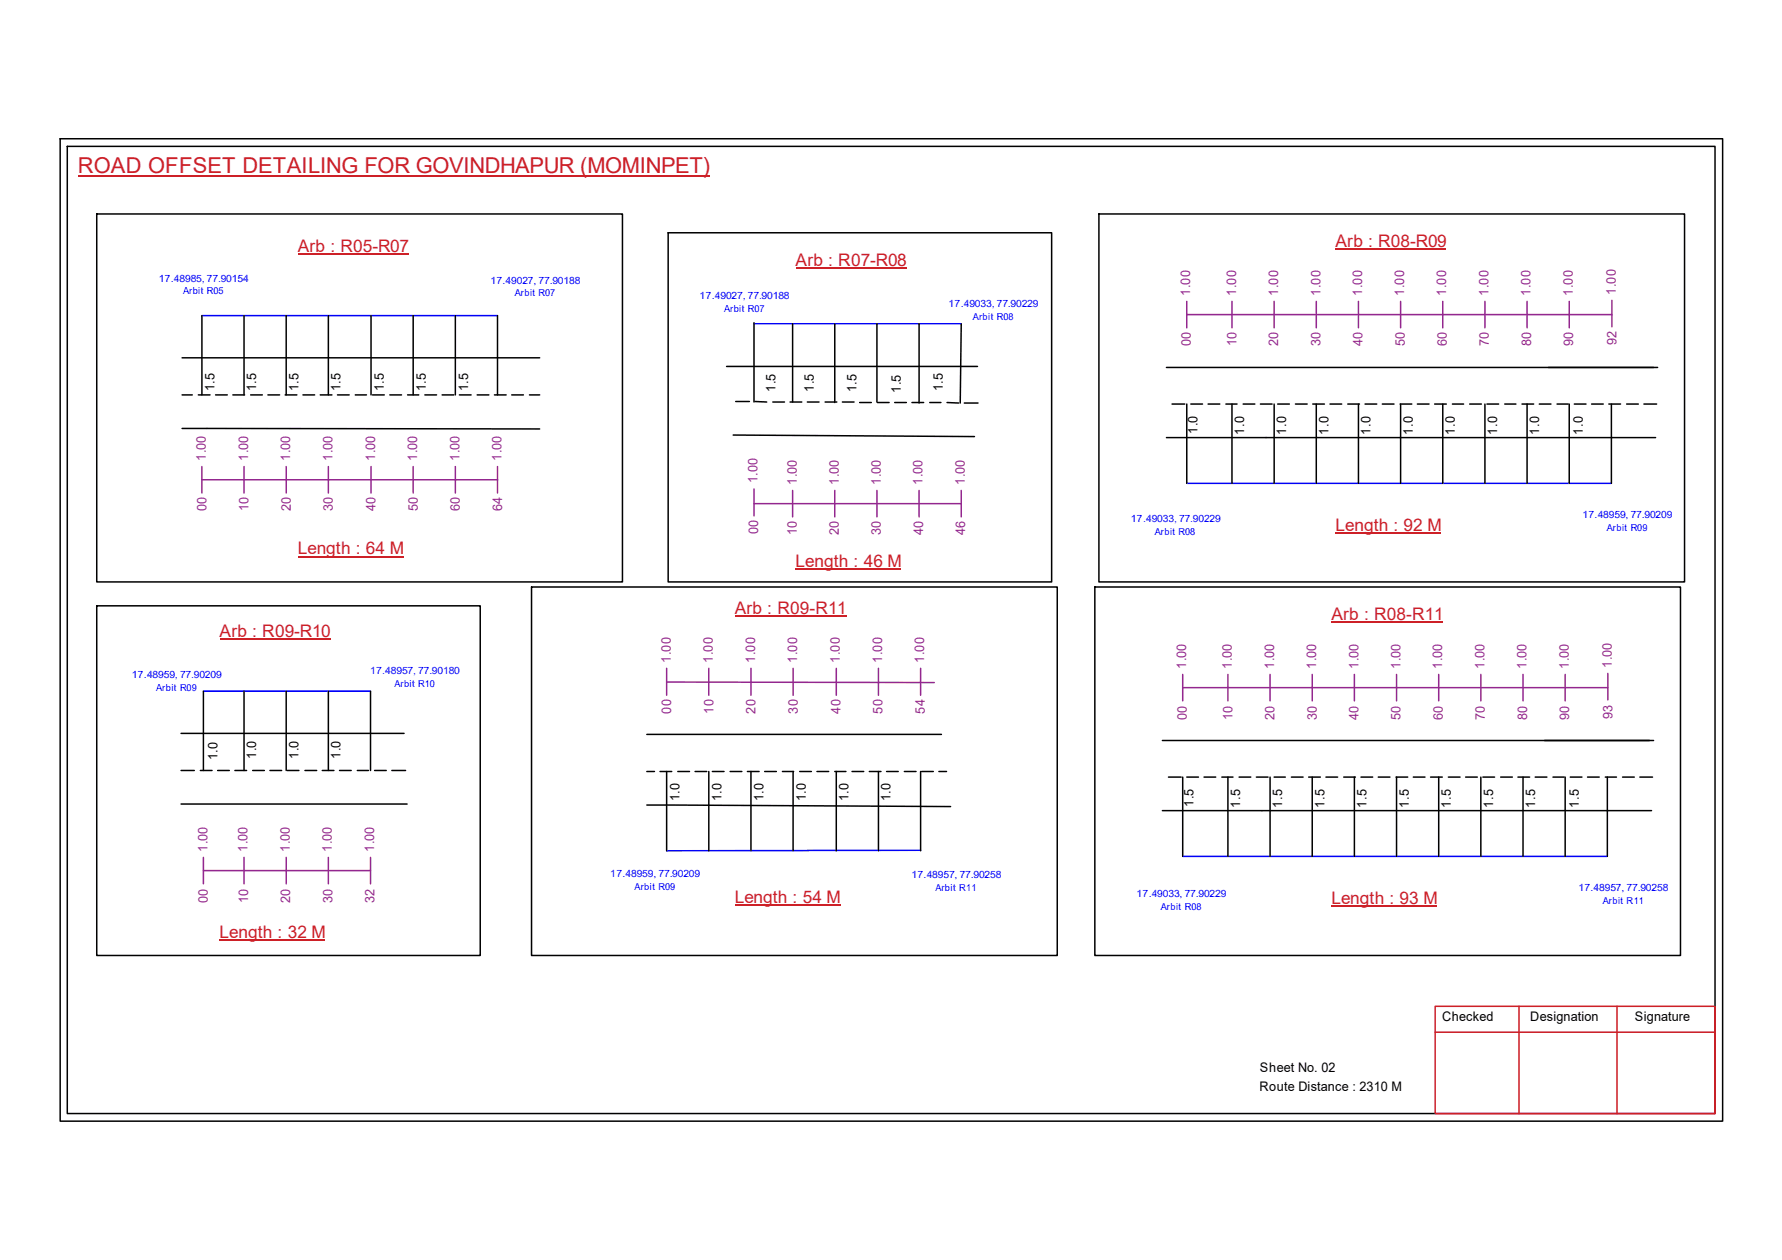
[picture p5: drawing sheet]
<svg xmlns="http://www.w3.org/2000/svg" width="297mm" height="210mm" viewBox="0 0 297 210" stroke-linecap="round" stroke-linejoin="round" font-family="sans-serif">
<g fill="none" stroke="#000" stroke-width=".25">
<path d="M10 23.1h277.1v163.7h-277.1zM11.2 24.4h274.7v161.1h-274.7zM16.1 35.6h87.7v61.3h-87.7zM111.4 38.8h63.9v58.1h-63.9zM183.2 35.6h97.6v61.3h-97.6zM30.3 59.6h59.7M33.7 52.6v13.2M40.7 52.6v13.2M47.7 52.6v13.2M54.7 52.6v13.2M61.8 52.6v13.2M68.9 52.6v13.2"/>
<path d="M75.9 52.6v13.2M82.9 52.6v13.2M125.7 53.8v13.2M132.1 53.9v13.1M139.1 53.9v13.2M146.2 53.9v13.1M153.2 53.9v13.2M160.2 53.9l-.1 13.2M30.3 71.4l59.7 .1M30.3 65.8h1.7M33.1 65.8h1.9M35.9 65.8h2"/>
<path d="M38.8 65.8h2M41.8 65.8h1.9M44.7 65.8h1.9M47.5 65.8h2M50.5 65.8h1.9M53.4 65.8h1.9M56.3 65.8h1.9M59.2 65.8h1.9M62.1 65.8h1.9M65 65.8h1.9M67.9 65.8h1.9M70.8 65.8h2"/>
<path d="M73.7 65.8h1.9M76.6 65.8h1.9M79.5 65.8h2M82.4 65.8h2M85.3 65.8h1.9M88.3 65.8h1.7M121.1 61h41.8M122.2 72.5l40.2 .2M122.6 66.9h2.3M125.9 66.9l1.9 .1M128.8 67h2M131.7 67h1.9"/>
<path d="M134.6 67h1.9M137.5 67h2M140.4 67h2M143.3 67.1h1.9M146.3 67.1h1.9M149.1 67.1h2M152 67.1h2M155 67.1h1.8M157.9 67.1h1.9M160.7 67.1h2.3M194.4 61.2h81.9M194.4 72.9h81.6"/>
<path d="M195.4 67.3h2.1M197.8 67.3v13.2M198.5 67.3h1.9M201.4 67.3h1.9M204.3 67.3h1.9M205.4 67.3v13.2M207.2 67.3h2M210.1 67.3h1.9M212.4 67.3v13.2M213 67.3h1.9M215.9 67.3h2M218.8 67.3h2"/>
<path d="M219.4 67.3v13.2M221.7 67.3h1.9M224.7 67.3h1.9M226.4 67.3v13.2M227.5 67.3h2M230.4 67.3h2M233.4 67.3h1.9M233.5 67.3v13.2M236.3 67.3h1.9M239.1 67.3h2M240.5 67.3v13.2M242.1 67.3h1.9"/>
<path d="M245 67.3h1.9M247.5 67.3v13.2M247.9 67.3h1.9M250.8 67.3h1.9M253.7 67.3h1.9M254.5 67.3v13.2M256.6 67.3h1.9M259.5 67.3h1.9M261.6 67.3v13.2M262.4 67.3h2M265.3 67.3h1.9M268.2 67.3h1.9"/>
<path d="M268.6 67.3v13.2M271.1 67.3h2M274 67.3h2.1M88.6 97.8h87.6v61.4h-87.6zM182.5 97.8h97.6v61.4h-97.6zM16.1 100.9h63.9v58.3h-63.9zM33.9 115.1v13.3M40.7 115.1v13.3M47.7 115.1v13.3M54.7 115.1v13.3M61.8 115.1v13.3M30.2 122.2h37.1"/>
<path d="M30.2 133.9h37.7M30.2 128.4h2.2M33.4 128.4h1.9M36.3 128.4h1.9M39.2 128.4h1.9M42.1 128.4h2M45 128.4h1.9M47.9 128.4h1.9M50.8 128.4h2M53.7 128.4h2M56.6 128.4h1.9M59.6 128.4h1.8"/>
<path d="M62.4 128.4h2M65.3 128.4h2.3M107.8 134.1l50.7 .3M107.8 128.5h1.3M107.8 122.3h49.1M110 128.5h2M111.1 128.5v13.2M113 128.5h1.9M115.9 128.5h1.9M118.1 128.5v13.2M118.7 128.5h2M121.7 128.5h2"/>
<path d="M124.6 128.5h1.9M125.2 128.5v13.2M127.5 128.5h1.9M130.4 128.5h1.9M132.2 128.5v13.2M133.3 128.5h2M136.2 128.5h1.9M139.1 128.5h1.9M139.4 128.5v13.2M142 128.5h2M144.9 128.5h2M146.4 128.5v13.2"/>
<path d="M147.8 128.5h1.9M150.7 128.5h2M153.5 128.5v13.2M153.6 128.5h2M156.5 128.5h1.3M193.8 123.4h81.8M193.8 135h81.5M194.8 129.5h2.1M197.1 129.5v13.2M197.8 129.5h2M200.7 129.5h1.9M203.7 129.5h1.8"/>
<path d="M204.7 129.5v13.2M206.5 129.5h2M209.4 129.5h2M211.7 129.5v13.2M212.4 129.5h1.8M215.3 129.5h1.9M218.1 129.5h2M218.7 129.5v13.2M221 129.5h2M224 129.5h1.9M225.8 129.5v13.2M226.9 129.5h1.9"/>
<path d="M229.7 129.5h2M232.7 129.5h2M232.8 129.5v13.2M235.6 129.5h1.9M238.5 129.5h1.9M239.8 129.5v13.2M241.4 129.5h2M244.3 129.5h1.9M246.8 129.5v13.2M247.2 129.5h1.9M250.1 129.5h2M253 129.5h2"/>
<path d="M253.9 129.5v13.2M255.9 129.5h1.9M258.9 129.5h1.8M260.9 129.5v13.2M261.7 129.5h2M264.6 129.5h2M267.6 129.5h1.8M267.9 129.5v13.2M270.5 129.5h1.9M273.3 129.5h2.2"/>
</g>
<path d="M239.2 167.6h46.7v17.9h-46.7zM239.2 172h46.7M253.2 167.6v17.9M269.5 167.6v17.9" fill="none" stroke="#cc1f26" stroke-width=".25"/>
<path d="M13 29.3h105.3" fill="none" stroke="#cd2027" stroke-width=".25"/>
<path d="M33.7 52.6h49.2M125.7 53.9h34.5M197.8 80.5h70.8M33.9 115.1h27.9M153.5 141.6l-42.4 .1M197.1 142.7h70.8" fill="none" stroke="#00f" stroke-width=".25"/>
<g fill="none" stroke="#93278f" stroke-width=".25">
<path d="M197.8 52.4h70.9M197.8 50.2v4.4M205.4 50.2v4.4M212.4 50.2v4.4M219.4 50.2v4.4M226.4 50.2v4.4M233.5 50.2v4.4M240.5 50.2v4.4M247.5 50.2v4.4M254.5 50.2v4.4M261.6 50.2v4.4M268.7 50v4.4"/>
<path d="M33.7 79.9h49.2M33.7 77.7v4.4M40.7 77.7v4.4M47.7 77.7v4.4M54.7 77.7v4.4M61.8 77.7v4.4M68.9 77.7v4.4M75.9 77.7v4.4M82.9 77.7v4.4M125.7 83.9h34.5M125.7 81.4v4.5M132.1 81.7v4.4"/>
<path d="M139.1 81.7v4.4M146.2 81.7v4.4M153.2 81.7v4.4M160.2 81.7v4.4M111.1 113.6l44.6 .1M111.1 111.3v4.5M118.1 111.3v4.5M125.2 111.3v4.5M132.2 111.3v4.5M139.4 111.3v4.5M146.4 111.3v4.5M153.5 111.3v4.5"/>
<path d="M197.1 114.6h70.9M197.1 112.4v4.4M204.7 112.4v4.4M211.7 112.4v4.4M218.7 112.4v4.4M225.8 112.4v4.4M232.8 112.4v4.4M239.8 112.4v4.4M246.8 112.4v4.4M253.9 112.4v4.4M260.9 112.4v4.4M268 112.2v4.4"/>
<path d="M33.9 145h27.9M33.9 142.8v4.4M40.7 142.8v4.4M47.7 142.8v4.4M54.7 142.8v4.4M61.8 142.8v4.4"/>
</g>
<path d="M49.7 42.3h18.4M132.6 44.7h18.5M222.6 41.5h18.5M49.7 92.7h17.6M132.6 94.8h17.6M222.6 88.7h17.6M36.6 106.5h18.5M122.5 102.7h18.6M222 103.6h18.6M36.6 156.6h17.6M122.5 150.7h17.6M222 151h17.6" fill="none" stroke="#cd2027" stroke-width=".17"/>
<text font-size="3.6" fill="#cd2027" x="13" y="28.9">ROAD OFFSET DETAILING FOR GOVINDHAPUR (MOMINPET)</text>
<g font-size="2.9" fill="#cd2027">
<text x="49.7" y="42">Arb : R05-R07</text>
<text x="222.6" y="41.1">Arb : R08-R09</text>
<text x="132.6" y="44.4">Arb : R07-R08</text>
<text x="222.6" y="88.4">Length : 92 M</text>
<text x="49.7" y="92.4">Length : 64 M</text>
<text x="132.6" y="94.5">Length : 46 M</text>
<text x="36.6" y="106.2">Arb : R09-R10</text>
<text x="122.5" y="102.4">Arb : R09-R11</text>
<text x="221.9" y="103.3">Arb : R08-R11</text>
<text x="122.5" y="150.4">Length : 54 M</text>
<text x="222" y="150.6">Length : 93 M</text>
<text x="36.6" y="156.3">Length : 32 M</text>
</g>
<g font-size="2.2" fill="#93278f">
<text x="198.4" y="49.3" transform="rotate(-90 198.4 49.3)">1.00</text>
<text x="206" y="49.3" transform="rotate(-90 206 49.3)">1.00</text>
<text x="213.1" y="49.3" transform="rotate(-90 213.1 49.3)">1.00</text>
<text x="220.1" y="49.3" transform="rotate(-90 220.1 49.3)">1.00</text>
<text x="227" y="49.3" transform="rotate(-90 227 49.3)">1.00</text>
<text x="234.1" y="49.3" transform="rotate(-90 234.1 49.3)">1.00</text>
<text x="241.1" y="49.3" transform="rotate(-90 241.1 49.3)">1.00</text>
<text x="248.1" y="49.3" transform="rotate(-90 248.1 49.3)">1.00</text>
<text x="255.1" y="49.3" transform="rotate(-90 255.1 49.3)">1.00</text>
<text x="262.2" y="49.3" transform="rotate(-90 262.2 49.3)">1.00</text>
<text x="269.4" y="49.1" transform="rotate(-90 269.4 49.1)">1.00</text>
<text x="198.5" y="57.7" transform="rotate(-90 198.5 57.7)">00</text>
<text x="206.1" y="57.7" transform="rotate(-90 206.1 57.7)">10</text>
<text x="213.1" y="57.7" transform="rotate(-90 213.1 57.7)">20</text>
<text x="220.1" y="57.7" transform="rotate(-90 220.1 57.7)">30</text>
<text x="227.1" y="57.7" transform="rotate(-90 227.1 57.7)">40</text>
<text x="234.1" y="57.7" transform="rotate(-90 234.1 57.7)">50</text>
<text x="241.2" y="57.7" transform="rotate(-90 241.2 57.7)">60</text>
<text x="248.2" y="57.7" transform="rotate(-90 248.2 57.7)">70</text>
<text x="255.2" y="57.7" transform="rotate(-90 255.2 57.7)">80</text>
<text x="262.3" y="57.7" transform="rotate(-90 262.3 57.7)">90</text>
<text x="269.4" y="57.5" transform="rotate(-90 269.4 57.5)">92</text>
<text x="34.3" y="76.8" transform="rotate(-90 34.3 76.8)">1.00</text>
<text x="41.4" y="76.8" transform="rotate(-90 41.4 76.8)">1.00</text>
<text x="48.4" y="76.8" transform="rotate(-90 48.4 76.8)">1.00</text>
<text x="55.4" y="76.8" transform="rotate(-90 55.4 76.8)">1.00</text>
<text x="62.5" y="76.8" transform="rotate(-90 62.5 76.8)">1.00</text>
<text x="69.6" y="76.8" transform="rotate(-90 69.6 76.8)">1.00</text>
<text x="76.6" y="76.8" transform="rotate(-90 76.6 76.8)">1.00</text>
<text x="83.6" y="76.8" transform="rotate(-90 83.6 76.8)">1.00</text>
<text x="126.3" y="80.5" transform="rotate(-90 126.3 80.5)">1.00</text>
<text x="132.8" y="80.8" transform="rotate(-90 132.8 80.8)">1.00</text>
<text x="139.8" y="80.8" transform="rotate(-90 139.8 80.8)">1.00</text>
<text x="146.9" y="80.8" transform="rotate(-90 146.9 80.8)">1.00</text>
<text x="153.8" y="80.8" transform="rotate(-90 153.8 80.8)">1.00</text>
<text x="160.8" y="80.8" transform="rotate(-90 160.8 80.8)">1.00</text>
<text x="34.4" y="85.2" transform="rotate(-90 34.4 85.2)">00</text>
<text x="41.4" y="85.2" transform="rotate(-90 41.4 85.2)">10</text>
<text x="48.5" y="85.2" transform="rotate(-90 48.5 85.2)">20</text>
<text x="55.5" y="85.2" transform="rotate(-90 55.5 85.2)">30</text>
<text x="62.6" y="85.2" transform="rotate(-90 62.6 85.2)">40</text>
<text x="69.6" y="85.2" transform="rotate(-90 69.6 85.2)">50</text>
<text x="76.7" y="85.2" transform="rotate(-90 76.7 85.2)">60</text>
<text x="83.7" y="85.2" transform="rotate(-90 83.7 85.2)">64</text>
<text x="126.4" y="89" transform="rotate(-90 126.4 89)">00</text>
<text x="132.8" y="89.2" transform="rotate(-90 132.8 89.2)">10</text>
<text x="139.8" y="89.2" transform="rotate(-90 139.8 89.2)">20</text>
<text x="146.9" y="89.2" transform="rotate(-90 146.9 89.2)">30</text>
<text x="153.9" y="89.2" transform="rotate(-90 153.9 89.2)">40</text>
<text x="160.9" y="89.2" transform="rotate(-90 160.9 89.2)">46</text>
<text x="111.8" y="110.4" transform="rotate(-90 111.8 110.4)">1.00</text>
<text x="118.8" y="110.4" transform="rotate(-90 118.8 110.4)">1.00</text>
<text x="125.9" y="110.4" transform="rotate(-90 125.9 110.4)">1.00</text>
<text x="132.9" y="110.4" transform="rotate(-90 132.9 110.4)">1.00</text>
<text x="140" y="110.4" transform="rotate(-90 140 110.4)">1.00</text>
<text x="147" y="110.4" transform="rotate(-90 147 110.4)">1.00</text>
<text x="154" y="110.4" transform="rotate(-90 154 110.4)">1.00</text>
<text x="197.7" y="111.4" transform="rotate(-90 197.7 111.4)">1.00</text>
<text x="205.4" y="111.4" transform="rotate(-90 205.4 111.4)">1.00</text>
<text x="212.4" y="111.4" transform="rotate(-90 212.4 111.4)">1.00</text>
<text x="219.4" y="111.4" transform="rotate(-90 219.4 111.4)">1.00</text>
<text x="226.4" y="111.4" transform="rotate(-90 226.4 111.4)">1.00</text>
<text x="233.5" y="111.4" transform="rotate(-90 233.5 111.4)">1.00</text>
<text x="240.4" y="111.4" transform="rotate(-90 240.4 111.4)">1.00</text>
<text x="247.4" y="111.4" transform="rotate(-90 247.4 111.4)">1.00</text>
<text x="254.5" y="111.4" transform="rotate(-90 254.5 111.4)">1.00</text>
<text x="261.5" y="111.4" transform="rotate(-90 261.5 111.4)">1.00</text>
<text x="268.7" y="111.3" transform="rotate(-90 268.7 111.3)">1.00</text>
<text x="111.9" y="118.9" transform="rotate(-90 111.9 118.9)">00</text>
<text x="118.9" y="118.9" transform="rotate(-90 118.9 118.9)">10</text>
<text x="125.9" y="118.9" transform="rotate(-90 125.9 118.9)">20</text>
<text x="133" y="118.9" transform="rotate(-90 133 118.9)">30</text>
<text x="140.1" y="118.9" transform="rotate(-90 140.1 118.9)">40</text>
<text x="147.1" y="118.9" transform="rotate(-90 147.1 118.9)">50</text>
<text x="154.1" y="118.9" transform="rotate(-90 154.1 118.9)">54</text>
<text x="197.8" y="119.9" transform="rotate(-90 197.8 119.9)">00</text>
<text x="205.4" y="119.9" transform="rotate(-90 205.4 119.9)">10</text>
<text x="212.5" y="119.9" transform="rotate(-90 212.5 119.9)">20</text>
<text x="219.5" y="119.9" transform="rotate(-90 219.5 119.9)">30</text>
<text x="226.4" y="119.9" transform="rotate(-90 226.4 119.9)">40</text>
<text x="233.5" y="119.9" transform="rotate(-90 233.5 119.9)">50</text>
<text x="240.5" y="119.9" transform="rotate(-90 240.5 119.9)">60</text>
<text x="247.5" y="119.9" transform="rotate(-90 247.5 119.9)">70</text>
<text x="254.5" y="119.9" transform="rotate(-90 254.5 119.9)">80</text>
<text x="261.6" y="119.9" transform="rotate(-90 261.6 119.9)">90</text>
<text x="268.8" y="119.7" transform="rotate(-90 268.8 119.7)">93</text>
<text x="34.6" y="141.9" transform="rotate(-90 34.6 141.9)">1.00</text>
<text x="41.3" y="141.9" transform="rotate(-90 41.3 141.9)">1.00</text>
<text x="48.3" y="141.9" transform="rotate(-90 48.3 141.9)">1.00</text>
<text x="55.3" y="141.9" transform="rotate(-90 55.3 141.9)">1.00</text>
<text x="62.4" y="141.9" transform="rotate(-90 62.4 141.9)">1.00</text>
<text x="34.7" y="150.4" transform="rotate(-90 34.7 150.4)">00</text>
<text x="41.4" y="150.4" transform="rotate(-90 41.4 150.4)">10</text>
<text x="48.4" y="150.4" transform="rotate(-90 48.4 150.4)">20</text>
<text x="55.4" y="150.4" transform="rotate(-90 55.4 150.4)">30</text>
<text x="62.4" y="150.4" transform="rotate(-90 62.4 150.4)">32</text>
</g>
<g font-size="2.2">
<text x="35.8" y="65.2" transform="rotate(-90 35.8 65.2)">1.5</text>
<text x="42.7" y="65.2" transform="rotate(-90 42.7 65.2)">1.5</text>
<text x="49.7" y="65.2" transform="rotate(-90 49.7 65.2)">1.5</text>
<text x="56.8" y="65.2" transform="rotate(-90 56.8 65.2)">1.5</text>
<text x="64" y="65.2" transform="rotate(-90 64 65.2)">1.5</text>
<text x="71" y="65.2" transform="rotate(-90 71 65.2)">1.5</text>
<text x="78" y="65.2" transform="rotate(-90 78 65.2)">1.5</text>
<text x="129.2" y="65.3" transform="rotate(-90 129.2 65.3)">1.5</text>
<text x="135.7" y="65.3" transform="rotate(-90 135.7 65.3)">1.5</text>
<text x="142.8" y="65.4" transform="rotate(-90 142.8 65.4)">1.5</text>
<text x="150.2" y="65.4" transform="rotate(-90 150.2 65.4)">1.5</text>
<text x="157.2" y="65.2" transform="rotate(-90 157.2 65.2)">1.5</text>
<text x="199.6" y="72.3" transform="rotate(-90 199.6 72.3)">1.0</text>
<text x="207.4" y="72.4" transform="rotate(-90 207.4 72.4)">1.0</text>
<text x="214.4" y="72.4" transform="rotate(-90 214.4 72.4)">1.0</text>
<text x="221.4" y="72.4" transform="rotate(-90 221.4 72.4)">1.0</text>
<text x="228.5" y="72.4" transform="rotate(-90 228.5 72.4)">1.0</text>
<text x="235.5" y="72.4" transform="rotate(-90 235.5 72.4)">1.0</text>
<text x="242.5" y="72.4" transform="rotate(-90 242.5 72.4)">1.0</text>
<text x="249.6" y="72.4" transform="rotate(-90 249.6 72.4)">1.0</text>
<text x="256.6" y="72.4" transform="rotate(-90 256.6 72.4)">1.0</text>
<text x="263.9" y="72.4" transform="rotate(-90 263.9 72.4)">1.0</text>
<text x="36.3" y="126.7" transform="rotate(-90 36.3 126.7)">1.0</text>
<text x="42.7" y="126.4" transform="rotate(-90 42.7 126.4)">1.0</text>
<text x="49.7" y="126.4" transform="rotate(-90 49.7 126.4)">1.0</text>
<text x="56.8" y="126.4" transform="rotate(-90 56.8 126.4)">1.0</text>
<text x="113.2" y="133.5" transform="rotate(-90 113.2 133.5)">1.0</text>
<text x="120.3" y="133.5" transform="rotate(-90 120.3 133.5)">1.0</text>
<text x="127.3" y="133.5" transform="rotate(-90 127.3 133.5)">1.0</text>
<text x="134.3" y="133.5" transform="rotate(-90 134.3 133.5)">1.0</text>
<text x="141.4" y="133.5" transform="rotate(-90 141.4 133.5)">1.0</text>
<text x="148.5" y="133.5" transform="rotate(-90 148.5 133.5)">1.0</text>
<text x="198.9" y="134.5" transform="rotate(-90 198.9 134.5)">1.5</text>
<text x="206.7" y="134.5" transform="rotate(-90 206.7 134.5)">1.5</text>
<text x="213.7" y="134.5" transform="rotate(-90 213.7 134.5)">1.5</text>
<text x="220.8" y="134.5" transform="rotate(-90 220.8 134.5)">1.5</text>
<text x="227.8" y="134.5" transform="rotate(-90 227.8 134.5)">1.5</text>
<text x="234.8" y="134.5" transform="rotate(-90 234.8 134.5)">1.5</text>
<text x="241.8" y="134.5" transform="rotate(-90 241.8 134.5)">1.5</text>
<text x="248.9" y="134.5" transform="rotate(-90 248.9 134.5)">1.5</text>
<text x="255.9" y="134.5" transform="rotate(-90 255.9 134.5)">1.5</text>
<text x="263.2" y="134.5" transform="rotate(-90 263.2 134.5)">1.5</text>
<text x="240.4" y="170.1">Checked</text>
<text x="255.1" y="170.1">Designation</text>
<text x="272.5" y="170.1">Signature</text>
<text x="210" y="178.6">Sheet No. 02</text>
<text x="209.9" y="181.7">Route Distance : 2310 M</text>
</g>
<g font-size="1.7" fill="#00f">
<text x="26.5" y="46.9">17.48985, 77.90154</text>
<text x="81.7" y="47.2">17.49027, 77.90188</text>
<text x="116.6" y="49.8">17.49027, 77.90188</text>
<text x="158.1" y="51.1">17.49033, 77.90229</text>
<text x="188.5" y="87">17.49033, 77.90229</text>
<text x="263.8" y="86.3">17.48959, 77.90209</text>
<text x="22" y="113">17.48959, 77.90209</text>
<text x="61.7" y="112.4">17.48957, 77.90180</text>
<text x="101.7" y="146.1">17.48959, 77.90209</text>
<text x="151.9" y="146.3">17.48957, 77.90258</text>
<text x="189.4" y="149.4">17.49033, 77.90229</text>
<text x="263.1" y="148.4">17.48957, 77.90258</text>
</g>
<g font-size="1.6" fill="#00f">
<text x="30.5" y="49">Arbit R05</text>
<text x="85.8" y="49.4">Arbit R07</text>
<text x="120.7" y="51.9">Arbit R07</text>
<text x="162.2" y="53.3">Arbit R08</text>
<text x="192.5" y="89.2">Arbit R08</text>
<text x="267.8" y="88.5">Arbit R09</text>
<text x="26" y="115.1">Arbit R09</text>
<text x="65.7" y="114.5">Arbit R10</text>
<text x="105.8" y="148.3">Arbit R09</text>
<text x="155.9" y="148.4">Arbit R11</text>
<text x="193.5" y="151.6">Arbit R08</text>
<text x="267.2" y="150.6">Arbit R11</text>
</g>
</svg>
